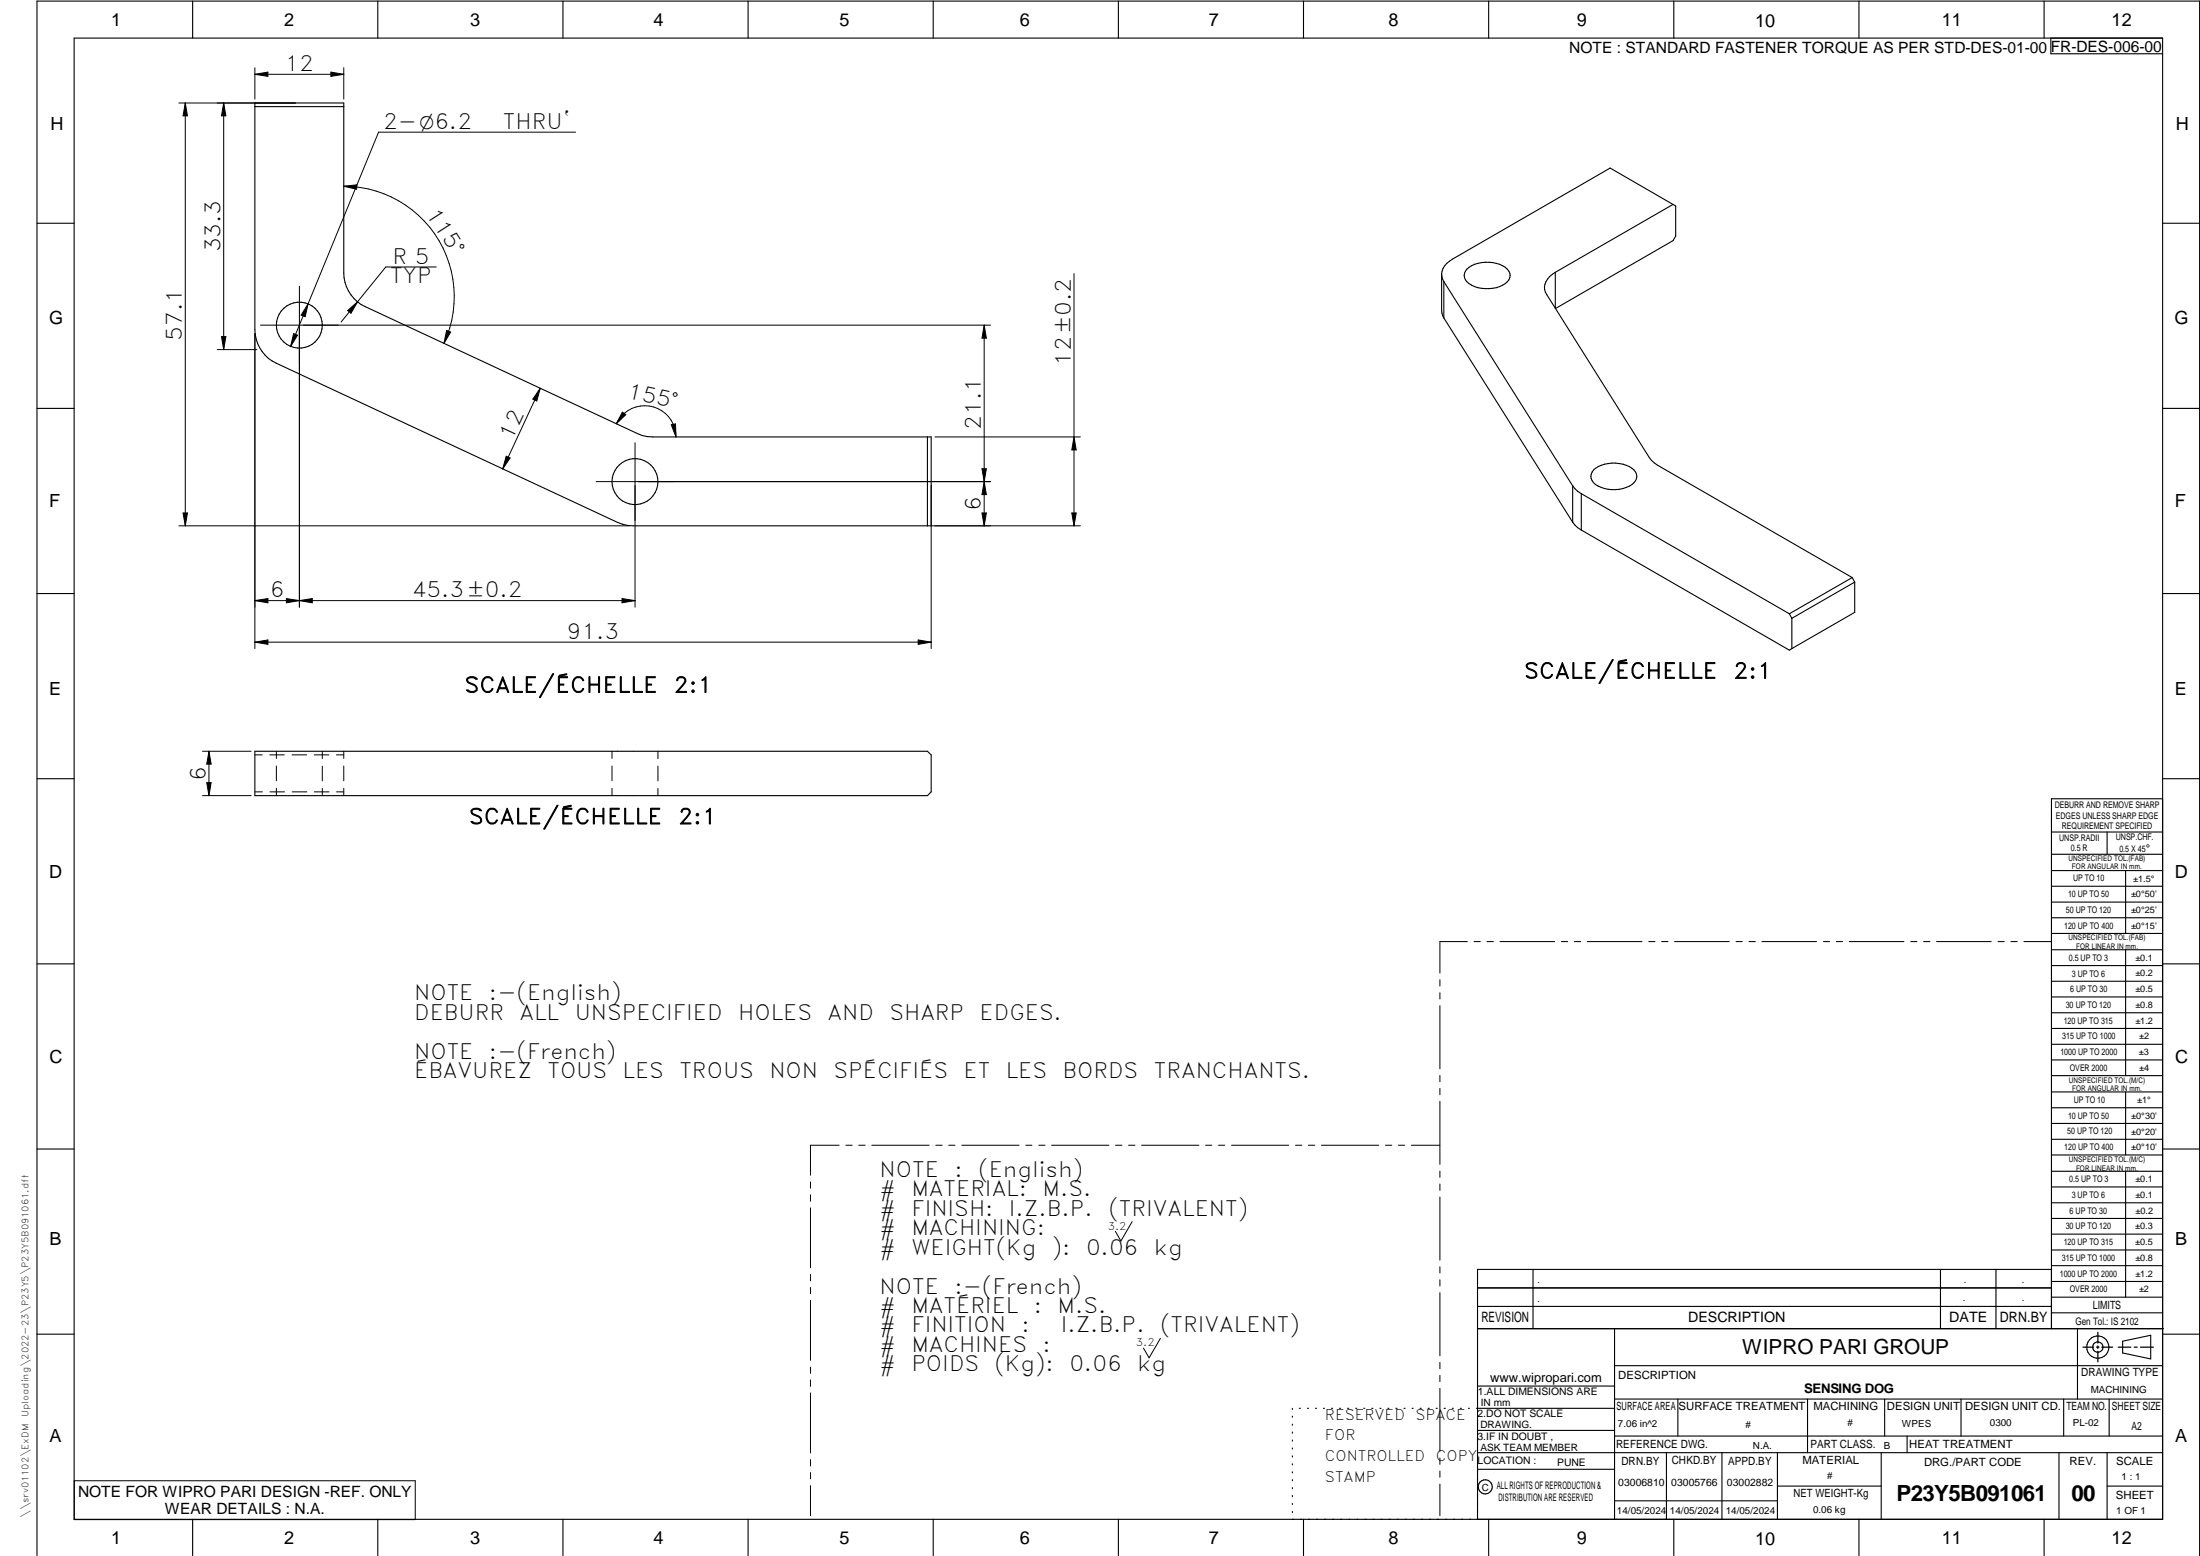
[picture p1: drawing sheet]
<svg xmlns="http://www.w3.org/2000/svg" width="594mm" height="420mm" viewBox="0 0 594 420" stroke-linecap="round" stroke-linejoin="round" font-family="sans-serif">
<g fill="none" stroke="#000" stroke-width=".3">
<path d="M20 10.3h564v400h-564zM52 .3v10M102 .3v10M152 .3v10M202 .3v10M252 .3v10M302 .3v10M352 .3v10M402 .3v10M452 .3v10M502 .3v10M552 .3v10"/>
<path d="M553.8 10.3v4.2h30.2M68.8 27.8h24v45.9a10.1 10.1 0 0 0 5.8 9.1l74.8 34.8 2.9 .4h75.2v24h-80.5l-2.9-.4-93.5-43.5a10.1 10.1 0 0 1-5.8-9.1zM68.8 28.8h24M451.8 55.2l-17-9.8-42.6 24.6a4.3 4.3 0 0 0-2.3 6M451.8 55.2l-31.8 18.3M451.8 55.2l.7 .4v8.2l-.7 1.2-31.8 18.3M10 60.3h10M389.3 74.1v9.8l.2 1.3 .4 .7M389.9 76v9.9M389.9 76l34.8 55.2M396.1 72.7a8.9 8.9 0 0 1 10.9 0 2.4 2.4 0 0 1-.5 3.9 9.1 9.1 0 0 1-10.4-.5 2.35 2.35 0 0 1 0-3.4zM420 73.5a4.5 4.5 0 0 0-2.7 5.4l28.7 45.4 1.7 1.4 52.5 30.3"/>
<path d="M420 73.5v9.8M584 60.3h10M389.9 85.9l34.8 55.1M10 110.3h10M250.4 118v24M584 110.3h10M424.7 131.2v9.8M424.7 131.2l1.3 1.5 1 .6M427 133.3l56.2 32.4M427 133.3v9.8M430.3 126.9a8.9 8.9 0 0 1 10.9 0 2.62 2.62 0 0 1-1.2 4.4 9.2 9.2 0 0 1-9.7-1 2.4 2.4 0 0 1 0-3.4zM424.7 141l1.3 1.5 1 .6"/>
<path d="M427 143.1l56.2 32.5 .7-.5M500.2 156l.6 1.2M500.2 156l-17 9.7M500.8 157.2v8.2l-16.9 9.7M500.8 157.2l-16.9 9.8M10 160.3h10M483.2 165.7l.7 1.3M483.9 167v8.1M584 160.3h10M10 210.3h10M68.8 202.9h181.6l1.1 .9v10l-1.1 1h-181.6zM584 215.7h-30v143.1"/>
<path d="M584 210.3h10M554 224.7h30M554 230.7h30M554 235.1h30M554 239.3h30M569 224.7v6M574 235.1v17M554 243.6h30M554 247.8h30M554 252.1h30M554 256.5h30M574 256.5v33.9"/>
<path d="M10 260.3h10M554 260.7h30M554 265h30M554 269.2h30M554 273.5h30M554 277.7h30M584 260.3h10M554 282h30M554 286.2h30M554 290.4h30M554 294.9h30M554 299.1h30"/>
<path d="M574 294.9v17M10 310.3h10M554 303.4h30M554 307.6h30M554 311.9h30M554 316.3h30M574 316.3v34M584 310.3h10M554 320.5h30M554 324.8h30M554 329h30M554 333.2h30"/>
<path d="M554 337.5h30M399 358.8h185.2M399 352.8h155M399 347.8h155M414 342.8v16M436 358.8v51.5M524 342.8v16M539 342.8v16M554 341.8h30M554 346h30M554 350.3h30M554 354.5h30"/>
<path d="M554 342.8h-155v67.5M561 358.8v19M10 360.3h10M399 374.3h37M436 377.8h148M453.1 377.8v10M488.1 377.8v14.5M508.9 377.8v10M529.5 377.8v10M557.3 377.8v10M569.5 377.8v10M573.2 362.2l7.6-1.6v6.3l-7.6-1.6z"/>
<path d="M584 368.8h-148M584 360.3h10M349 380.3v.3M349 382.4v.3M349 384.6v.3M349 386.7v.3M349 388.8v.3M349 391v.3M349 393.1v.3M349 395.3v.3M349 397.4v.3M349 399.5v.3"/>
<path d="M350.9 380.3h.2M353.1 380.3h.2M355.2 380.3h.3M357.4 380.3h.3M359.6 380.3h.3M361.7 380.3h.3M363.9 380.3h.3M366.1 380.3h.3M368.3 380.3h.2M370.4 380.3h.3M372.6 380.3h.3M374.8 380.3h.3"/>
<path d="M376.9 380.3h.4M379.1 380.3h.3M381.3 380.3h.3M383.4 380.3h.4M385.6 380.3h.3M387.8 380.3h.3M390 380.3h.3M392.2 380.3h.3M394.3 380.3h.3M396.5 380.3h.3M398.7 380.3h37.3M399 396.7h37"/>
<path d="M399 392.3h185M399 386.2h37M436 387.8h148M450 392.3v18M465 392.3v18M480 392.3v18M508 392.3v18M515 387.8v4.5M556 392.3v18M569 392.3v18M52 410.3v9.7M102 410.3v9.7"/>
<path d="M152 410.3v9.7M202 410.3v9.7M252 410.3v9.7M302 410.3v9.7M349 401.7v.3M349 403.8v.4M349 406v.3M349 408.1v.3M352 410.3v9.7M402 410.3v9.7M436 405.3h44M452 410.3v9.7"/>
<path d="M480 401.3h28M502 410.3v9.7M552 410.3v9.7M569 401.3h15M10 420v-419.7h584v419.7"/>
<circle cx="80.8" cy="87.8" r="6.2"/>
<circle cx="171.5" cy="130" r="6.2"/>
<circle cx="566.5" cy="363.7" r="1.39"/>
<circle cx="566.5" cy="363.8" r="3"/>
<circle cx="401.1" cy="401.5" r="1.9"/>
</g>
<g fill="none" stroke="#000" stroke-width=".27">
<path d="M68.8 18.3v8.5M89.4 19.5l3.4 .6-3.4 .5zM92.8 18.3v8.5M48.3 27.8h31.5M50 27.8v114.2M50 27.8l.6 3.5h-1.2zM60.4 27.8v66.6M60.4 27.8l.6 3.5h-1.2zM68.8 20.1h24M68.8 20.1l3.5-.6v1.1zM155.4 35.7h-53.2l-23.7 57.9M92.8 50.3l3.6-.4-.1 1.2z"/>
<path d="M92.8 50.3a29.8 29.8 0 0 1 27.1 42.4M80.8 77.3v86.7M117.8 72.1h-13.6l-12.1 14.9M290 73.9v68.1M58.7 94.4h10.7M59.8 90.9h1.2l-.6 3.5zM68.8 90.1v85M70.4 87.8h197.1M79.3 90.1l1 .4-1.8 3.1zM83.2 82.1l-.8 3.4-1.1-.4zM93.9 83.9l2.7-2.4-1.8 3.1zM120.6 89.2l1.1 .5-1.8 3z"/>
<path d="M265.8 87.8l.6 3.5h-1.2zM265.8 87.8v54.2M145.9 104.9l-1 3.4-1-.5zM145.9 104.9l-10.1 21.7M166.4 114.4a8.4 8.4 0 0 1 9.5-4.6 8.4 8.4 0 0 1 6.6 8.2M168.1 111.3l.9 .7-2.6 2.4zM171.5 119.5v44.5M181.3 114.7l1.1-.2 .1 3.5zM252.5 118h39.3M290 118l.6 3.5h-1.2zM49.4 138.5h1.2l-.6 3.5zM136.7 123.2l1 .5-1.9 2.9z"/>
<path d="M161 130h106.5M251.5 131.1v44M265.2 138.5h1.2l-.6 3.5zM265.2 126.6h1.2l-.6 3.4zM265.8 130l.6 3.6h-1.2zM289.4 138.5h1.2l-.6 3.5zM48.3 142h121.6M291.8 142h-40.3M68.8 162.2l3.5-.6v1.2zM68.8 173.4h182.7M68.8 162.2h102.7M68.8 173.4l3.5-.6v1.2z"/>
<path d="M77.3 161.6l3.5 .6-3.5 .6zM80.8 162.2l3.5-.6v1.2zM168 161.6l3.5 .6-3.5 .6zM247.9 172.8l3.6 .6-3.6 .6zM54.7 214.8h13.1M54.7 202.9h13.1M55.8 211.3h1.2l-.6 3.5zM56.4 202.9v11.9M56.4 202.9l.6 3.4h-1.2zM68.8 213.8h2.1M68.8 203.8h2M72.8 203.8h4"/>
<path d="M72.9 213.8h3.9M74.6 202.9v1.9M74.6 206.8v4M74.6 212.9v1.9M78.9 203.8h3.9M78.9 213.8h3.9M84.8 203.8h4M84.9 213.8h4M87 202.9v2M87 206.9v4M87 212.9v1.9M90.8 203.8h2"/>
<path d="M90.9 213.8h1.9M92.8 202.9v1.9M92.8 206.8v4M92.8 212.9v1.9M165.3 202.9v1.9M165.3 206.8v4M165.3 212.9v1.9M177.7 202.9v2M177.7 206.9v4M177.7 212.9v1.9M396.2 254.3h-7.4v8.5M398.1 254.3h1.6"/>
<path d="M401.5 254.3h1.8M405 254.3h14.8M421.6 254.3h1.7M425.1 254.3h1.7M428.6 254.3h14.8M445.2 254.3h1.7M448.7 254.3h1.7M452.2 254.3h14.8M468.8 254.3h1.7M472.3 254.3h1.7M475.8 254.3h14.8M492.4 254.3h1.7"/>
<path d="M495.8 254.3h1.8M499.4 254.3h14.7M516 254.3h1.6M519.4 254.3h1.8M522.9 254.3h14.8M539.5 254.3h1.7M543 254.3h1.7M546.5 254.3h7.4M388.8 264.5v1.8M388.8 268.1v1.6M388.8 271.6v17M388.8 290.4v1.7"/>
<path d="M388.8 293.9v1.7M388.8 297.4v17M218.9 319.2v1.6M226.6 309.2h-7.7v8.1M228.4 309.2h1.7M231.9 309.2h1.7M235.4 309.2h15.5M252.7 309.2h1.7M256.2 309.2h1.7M259.7 309.2h15.5M277 309.2h1.7M280.5 309.2h1.7"/>
<path d="M284 309.2h15.5M301.2 309.2h1.8M304.8 309.2h1.7M308.3 309.2h15.5M325.5 309.2h1.7M329.1 309.2h1.6M332.6 309.2h15.4M349.8 309.2h1.7M353.3 309.2h1.7M356.8 309.2h15.5M374.1 309.2h1.7M377.6 309.2h1.7"/>
<path d="M381.1 309.2h7.7M388.8 316.2v1.7M388.8 319.7v1.7M218.9 322.6v1.8M218.9 326.1v16.2M305.7 329.9l-3 5.2-1.5-2.6M388.8 323.2v17.1M218.9 344.1v1.8M218.9 347.6v1.7M218.9 351.2v16.1M388.8 342.1v1.6M388.8 345.6v1.7"/>
<path d="M388.8 349v17.1M218.9 369.1v1.7M218.9 372.6v1.8M218.9 376.1v16.2M313.3 361.4l-3 5.2-1.5-2.6M388.8 367.9v1.7M388.8 371.4v1.7M388.8 374.9v17M20.1 399.8h92v10.5h-92zM218.9 394.1v1.8M218.9 397.6v1.7M388.8 393.7v1.7"/>
<path d="M388.8 397.2v1.7M218.9 401.2v8.1M388.8 400.7v8.6"/>
</g>
<path d="M566.5 359.7v3M562.5 363.8h2.9M566.1 363.8h.7M566.5 363.4v.7M566.5 364.9v2.8M567.6 363.8h2.9M572 363.8h3.4M576.3 363.8h.8M578 363.8h3.5" fill="none" stroke="#000" stroke-width=".34"/>
<g fill="#000">
<path d="M68.8 20.1l3.5-.6v1.1zM89.4 19.5l3.4 .6-3.4 .5zM50 27.8l.6 3.5h-1.2zM60.4 27.8l.6 3.5h-1.2zM92.8 50.3l3.6-.4-.1 1.2zM59.8 90.9h1.2l-.6 3.5zM79.3 90.1l1 .4-1.8 3.1zM83.2 82.1l-.8 3.4-1.1-.4zM93.9 83.9l2.7-2.4-1.8 3.1zM120.6 89.2l1.1 .5-1.8 3zM265.8 87.8l.6 3.5h-1.2zM145.9 104.9l-1 3.4-1-.5z"/>
<path d="M168.1 111.3l.9 .7-2.6 2.4zM181.3 114.7l1.1-.2 .1 3.5zM49.4 138.5h1.2l-.6 3.5zM136.7 123.2l1 .5-1.9 2.9zM265.2 138.5h1.2l-.6 3.5zM265.8 130l.6 3.6h-1.2zM265.2 126.6h1.2l-.6 3.4zM290 118l.6 3.5h-1.2zM289.4 138.5h1.2l-.6 3.5zM68.8 173.4l3.5-.6v1.2zM68.8 162.2l3.5-.6v1.2zM77.3 161.6l3.5 .6-3.5 .6z"/>
<path d="M80.8 162.2l3.5-.6v1.2zM168 161.6l3.5 .6-3.5 .6zM247.9 172.8l3.6 .6-3.6 .6zM55.8 211.3h1.2l-.6 3.5zM56.4 202.9l.6 3.4h-1.2z"/>
</g>
<g font-size="6">
<text x="512.1" y="405.2">P23Y5B091061</text>
<text x="559.4" y="405.2">00</text>
</g>
<g font-size="5.7">
<text x="76.9" y="19.2">12</text>
<text x="103.5" y="34.8">2-O6.2</text>
<text x="135.8" y="34.8">THRU`</text>
<text x="114.9" y="57.7" transform="rotate(57 114.9 57.7)">115°</text>
<text x="59.5" y="68.2" transform="rotate(-90 59.5 68.2)">33.3</text>
<text x="106" y="71.2">R 5</text>
<text x="105.4" y="76.5">TYP</text>
<text x="49.1" y="91.9" transform="rotate(-90 49.1 91.9)">57.1</text>
<text x="289.1" y="98.8" transform="rotate(-90 289.1 98.8)">12±0.2</text>
<text x="169.2" y="107.4" transform="rotate(12 169.2 107.4)">155°</text>
<text x="138.3" y="119" transform="rotate(-65 138.3 119)">12</text>
<text x="264.9" y="116" transform="rotate(-90 264.9 116)">21.1</text>
<text x="264.9" y="138" transform="rotate(-90 264.9 138)">6</text>
<text x="72.8" y="161.3">6</text>
<text x="111.2" y="161.3">45.3±0.2</text>
<text x="153.1" y="172.5">91.3</text>
<text x="411.6" y="183.2">SCALE/ÉCHELLE</text>
<text x="468.1" y="183.2">2:1</text>
<text x="125.4" y="187">SCALE/ÉCHELLE</text>
<text x="182" y="187">2:1</text>
<text x="55.6" y="210.8" transform="rotate(-90 55.6 210.8)">6</text>
<text x="126.6" y="222.5">SCALE/ÉCHELLE</text>
<text x="183.1" y="222.5">2:1</text>
<text x="111.8" y="270.1">NOTE</text>
<text x="111.8" y="275.3">DEBURR</text>
<text x="132" y="270.1">:-(English)</text>
<text x="140.3" y="275.3">ALL</text>
<text x="155.2" y="275.3">UNSPECIFIED</text>
<text x="199.3" y="275.3">HOLES</text>
<text x="223.5" y="275.3">AND</text>
<text x="240.2" y="275.3">SHARP</text>
<text x="264.5" y="275.3">EDGES.</text>
<text x="111.8" y="285.9">NOTE</text>
<text x="132" y="285.9">:-(French)</text>
<text x="111.8" y="291.1">ÉBAVUREZ</text>
<text x="147.8" y="291.1">TOUS</text>
<text x="168.1" y="291.1">LES</text>
<text x="183.5" y="291.1">TROUS</text>
<text x="207.8" y="291.1">NON</text>
<text x="225.1" y="291.1">SPÉCIFIÉS</text>
<text x="260.2" y="291.1">ET</text>
<text x="271.6" y="291.1">LES</text>
<text x="286.9" y="291.1">BORDS</text>
<text x="311.6" y="291.1">TRANCHANTS.</text>
<text x="237.5" y="317.8">NOTE</text>
<text x="257.7" y="317.8">:</text>
<text x="264.1" y="317.8">(English)</text>
<text x="237.5" y="323">#</text>
<text x="246.1" y="323">MATERIAL:</text>
<text x="281.5" y="323">M.S.</text>
<text x="237.5" y="328.3">#</text>
<text x="246.1" y="328.3">FINISH:</text>
<text x="272.4" y="328.3">I.Z.B.P.</text>
<text x="299.3" y="328.3">(TRIVALENT)</text>
<text x="237.5" y="333.5">#</text>
<text x="246.1" y="333.5">MACHINING:</text>
<text x="237.5" y="338.8">#</text>
<text x="246.1" y="338.8">WEIGHT(Kg</text>
<text x="284" y="338.8">):</text>
<text x="293.3" y="338.8">0.06</text>
<text x="311.6" y="338.8">kg</text>
<text x="237.5" y="349.3">NOTE</text>
<text x="257.7" y="349.3">:-(French)</text>
<text x="237.5" y="354.5">#</text>
<text x="237.5" y="359.8">#</text>
<text x="246.1" y="359.8">FINITION</text>
<text x="246.1" y="354.5">MATÉRIEL</text>
<text x="275.8" y="359.8">:</text>
<text x="279.2" y="354.5">:</text>
<text x="285.6" y="354.5">M.S.</text>
<text x="286.4" y="359.8">I.Z.B.P.</text>
<text x="313.3" y="359.8">(TRIVALENT)</text>
<text x="237.5" y="365">#</text>
<text x="246.1" y="365">MACHINES</text>
<text x="281.5" y="365">:</text>
<text x="237.5" y="370.3">#</text>
<text x="246.1" y="370.3">POIDS</text>
<text x="268.5" y="370.3">(Kg):</text>
<text x="288.8" y="370.3">0.06</text>
<text x="307.1" y="370.3">kg</text>
</g>
<text font-size="5.6" x="470.5" y="365.5">WIPRO PARI GROUP</text>
<g font-size="4.9">
<text x="30" y="6.9">1</text>
<text x="76.7" y="6.9">2</text>
<text x="127" y="6.9">3</text>
<text x="176.5" y="6.9">4</text>
<text x="226.7" y="6.9">5</text>
<text x="275.4" y="6.9">6</text>
<text x="326.4" y="6.9">7</text>
<text x="375" y="6.9">8</text>
<text x="425.8" y="6.9">9</text>
<text x="473.9" y="7.3">10</text>
<text x="524.3" y="6.9">11</text>
<text x="570.2" y="6.9">12</text>
<text x="13.6" y="35.1">H</text>
<text x="587.6" y="35.1">H</text>
<text x="13.2" y="87.5">G</text>
<text x="587.2" y="87.5">G</text>
<text x="13.2" y="137">F</text>
<text x="587.2" y="137">F</text>
<text x="13.2" y="187.6">E</text>
<text x="587.2" y="187.6">E</text>
<text x="13.2" y="237">D</text>
<text x="587.2" y="237">D</text>
<text x="13.4" y="287.1">C</text>
<text x="587.4" y="287.1">C</text>
<text x="13.4" y="336.2">B</text>
<text x="587.4" y="336.2">B</text>
<text x="13.4" y="389.3">A</text>
<text x="587.4" y="389.3">A</text>
<text x="30" y="416.9">1</text>
<text x="76.7" y="416.9">2</text>
<text x="127" y="416.9">3</text>
<text x="176.5" y="416.9">4</text>
<text x="226.7" y="416.9">5</text>
<text x="275.4" y="416.9">6</text>
<text x="326.4" y="416.9">7</text>
<text x="375" y="416.9">8</text>
<text x="425.8" y="416.9">9</text>
<text x="473.9" y="417.3">10</text>
<text x="524.3" y="416.9">11</text>
<text x="570.2" y="416.9">12</text>
</g>
<g font-size="4.2">
<text x="423.7" y="14.3">NOTE : STANDARD FASTENER TORQUE AS PER STD-DES-01-00</text>
<text x="553.8" y="14">FR-DES-006-00</text>
<text x="21.1" y="404.3">NOTE FOR WIPRO PARI DESIGN -REF. ONLY</text>
<text x="44.5" y="408.8">WEAR DETAILS : N.A.</text>
</g>
<g font-size="3.9">
<text x="400" y="357.1">REVISION</text>
<text x="455.9" y="357.1">DESCRIPTION</text>
<text x="526.4" y="357.1">DATE</text>
<text x="540" y="357.1">DRN.BY</text>
<text x="357.8" y="383.3">RESERVED</text>
<text x="382.3" y="383.3">SPACE</text>
<text x="357.8" y="388.9">FOR</text>
<text x="357.8" y="394.5">CONTROLLED</text>
<text x="387.8" y="394.5">COPY</text>
<text x="357.8" y="400">STAMP</text>
</g>
<text font-size="3.6" x="487.2" y="376.1">SENSING DOG</text>
<text font-size="3.5" x="402.4" y="373.3">www.wipropari.com</text>
<g font-size="3.1">
<text x="565.1" y="353.5">LIMITS</text>
<text x="562" y="371.7">DRAWING TYPE</text>
<text x="437" y="372.3">DESCRIPTION</text>
<text x="436.5" y="380.8">SURFACE AREA</text>
<text x="453.3" y="380.8">SURFACE TREATMENT</text>
<text x="489.7" y="380.8">MACHINING</text>
<text x="509.5" y="380.8">DESIGN UNIT</text>
<text x="530.6" y="380.8">DESIGN UNIT CD.</text>
<text x="558" y="380.6">TEAM NO.</text>
<text x="570.3" y="380.7">SHEET SIZE</text>
<text x="575.6" y="386.1">A2</text>
<text x="436.4" y="391.1">REFERENCE DWG.</text>
<text x="437.8" y="395.5">DRN.BY</text>
<text x="451.4" y="395.4">CHKD.BY</text>
<text x="466.6" y="395.5">APPD.BY</text>
<text x="486.7" y="395.4">MATERIAL</text>
<text x="488.9" y="390.9">PART CLASS.</text>
<text x="515.6" y="390.9">HEAT TREATMENT</text>
<text x="519.6" y="395.9">DRG./PART CODE</text>
<text x="558.9" y="395.5">REV.</text>
<text x="571.4" y="395.6">SCALE</text>
<text x="484.3" y="404.2">NET WEIGHT-Kg</text>
<text x="571.4" y="404.7">SHEET</text>
</g>
<text font-size="3" x="579.5" y="230.1">°</text>
<g font-size="2.8">
<text x="299.1" y="332.1">3.2</text>
<text x="560.4" y="357.7">Gen Tol.: IS 2102</text>
<text x="306.7" y="363.6">3.2</text>
<text x="399.1" y="376.6">1.ALL DIMENSIONS ARE</text>
<text x="399" y="382.7">2.DO NOT SCALE</text>
<text x="399" y="388.7">3.IF IN DOUBT ,</text>
<text x="399" y="395.4">LOCATION :</text>
<text x="420.5" y="396">PUNE</text>
<text x="404.2" y="402">ALL RIGHTS OF REPRODUCTION &amp;</text>
<text x="437" y="401.2">03006810</text>
<text x="451.3" y="401.2">03005766</text>
<text x="466.3" y="401.2">03002882</text>
<text x="404.7" y="405.4">DISTRIBUTION ARE RESERVED</text>
</g>
<g font-size="2.7">
<text x="564.6" y="376.2">MACHINING</text>
<text x="399.9" y="379.7">IN mm</text>
<text x="399.7" y="385.7">DRAWING.</text>
<text x="436.9" y="385.4">7.06 in^2</text>
<text x="471.4" y="385.5">#</text>
<text x="498.9" y="385">#</text>
<text x="513.6" y="385.3">WPES</text>
<text x="537.3" y="385.1">0300</text>
<text x="559.7" y="385.1">PL-02</text>
<text x="399.7" y="391.8">ASK TEAM MEMBER</text>
<text x="473.4" y="391.2">N.A.</text>
<text x="508.7" y="391.2">B</text>
<text x="493.4" y="399.5">#</text>
<text x="572.8" y="399.7">1 : 1</text>
<text x="400.1" y="402.5">C</text>
<text x="436.6" y="408.7">14/05/2024</text>
<text x="450.9" y="408.8">14/05/2024</text>
<text x="466" y="408.9">14/05/2024</text>
<text x="489.6" y="408.5">0.06 kg</text>
<text x="571.4" y="408.7">1 OF 1</text>
</g>
<g font-size="2.5">
<text x="554.9" y="218.3">DEBURR AND REMOVE SHARP</text>
<text x="555.2" y="221">EDGES UNLESS SHARP EDGE</text>
<text x="556.1" y="227.1">UNSP.RADII</text>
<text x="556.8" y="223.8">REQUIREMENT SPECIFIED</text>
<text x="571.4" y="226.9">UNSP.CHF.</text>
<text x="559.2" y="229.9">0.5 R</text>
<text x="572.3" y="230.1">0.5 X 45</text>
<text x="559.8" y="238">UP TO 10</text>
<text x="576.1" y="238.1">±1.5°</text>
<text x="558.5" y="242.2">10 UP TO 50</text>
<text x="575.5" y="242.3">±0°50'</text>
<text x="557.4" y="250.7">120 UP TO 400</text>
<text x="557.9" y="246.5">50 UP TO 120</text>
<text x="575.5" y="250.7">±0°15'</text>
<text x="575.5" y="246.5">±0°25'</text>
<text x="558.7" y="259.4">0.5 UP TO 3</text>
<text x="559.5" y="263.7">3 UP TO 6</text>
<text x="576.6" y="263.6">±0.2</text>
<text x="576.6" y="259.4">±0.1</text>
<text x="559" y="267.9">6 UP TO 30</text>
<text x="576.6" y="267.9">±0.5</text>
<text x="557.8" y="272.2">30 UP TO 120</text>
<text x="576.6" y="272.2">±0.8</text>
<text x="556.9" y="280.7">315 UP TO 1000</text>
<text x="557.3" y="276.4">120 UP TO 315</text>
<text x="576.6" y="276.4">±1.2</text>
<text x="577.7" y="280.7">±2</text>
<text x="556.4" y="284.9">1000 UP TO 2000</text>
<text x="577.6" y="284.9">±3</text>
<text x="558.9" y="289.2">OVER 2000</text>
<text x="577.7" y="289.3">±4</text>
<text x="560" y="297.9">UP TO 10</text>
<text x="577.1" y="297.9">±1°</text>
<text x="558.5" y="302.1">10 UP TO 50</text>
<text x="575.5" y="302.1">±0°30'</text>
<text x="557.4" y="310.6">120 UP TO 400</text>
<text x="558.2" y="306.3">50 UP TO 120</text>
<text x="575.5" y="310.6">±0°10'</text>
<text x="575.5" y="306.4">±0°20'</text>
<text x="558.8" y="319.2">0.5 UP TO 3</text>
<text x="559.4" y="323.4">3 UP TO 6</text>
<text x="576.6" y="319.2">±0.1</text>
<text x="576.6" y="323.5">±0.1</text>
<text x="558.9" y="327.7">6 UP TO 30</text>
<text x="576.7" y="327.7">±0.2</text>
<text x="557.8" y="332">30 UP TO 120</text>
<text x="576.6" y="332">±0.3</text>
<text x="556.8" y="340.5">315 UP TO 1000</text>
<text x="557.3" y="336.3">120 UP TO 315</text>
<text x="576.6" y="336.3">±0.5</text>
<text x="576.6" y="340.5">±0.8</text>
<text x="415.2" y="346.4">.</text>
<text x="530.3" y="346.5">.</text>
<text x="545.9" y="346.4">.</text>
<text x="556.2" y="344.7">1000 UP TO 2000</text>
<text x="576.6" y="344.7">±1.2</text>
<text x="415.2" y="351.5">.</text>
<text x="530" y="351.3">.</text>
<text x="545.9" y="351.4">.</text>
<text x="558.9" y="349">OVER 2000</text>
<text x="577.6" y="349">±2</text>
</g>
<g font-size="2.4">
<text x="7.7" y="382.7" transform="rotate(-90 7.7 382.7)">Uploading\2022-23\P23Y5\P23Y5B091061.dft</text>
<text x="7.7" y="409.8" transform="rotate(-90 7.7 409.8)">\\srv01102\ExDM</text>
</g>
<g font-size="2.1">
<text x="558.5" y="232.4">UNSPECIFIED TOL.(FAB)</text>
<text x="559.5" y="234.7">FOR ANGULAR IN mm.</text>
<text x="558.6" y="253.9">UNSPECIFIED TOL.(FAB)</text>
<text x="560.7" y="256.3">FOR LINEAR IN mm.</text>
<text x="558.7" y="292.3">UNSPECIFIED TOL.(M/C)</text>
<text x="559.6" y="294.7">FOR ANGULAR IN mm.</text>
<text x="558.7" y="313.7">UNSPECIFIED TOL.(M/C)</text>
<text x="560.6" y="316.1">FOR LINEAR IN mm.</text>
</g>
</svg>
